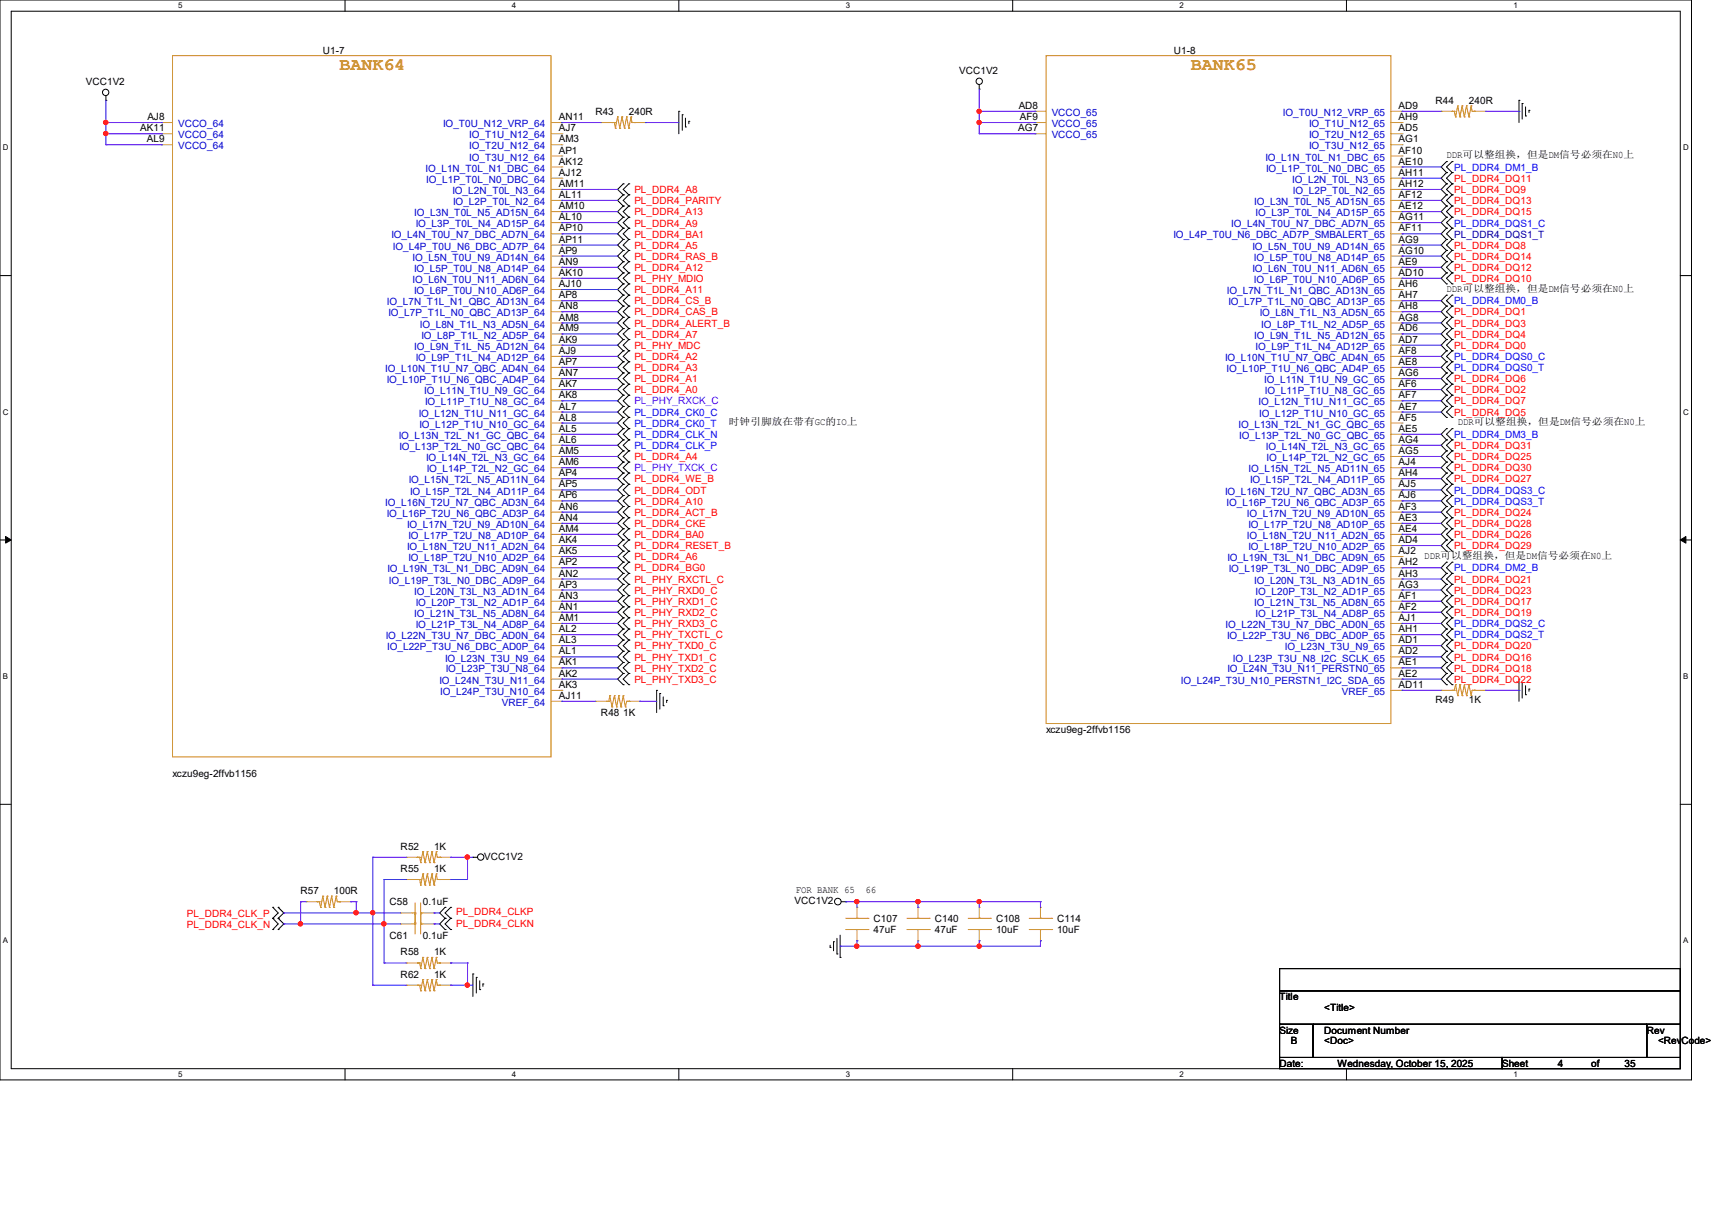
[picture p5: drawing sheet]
<svg xmlns="http://www.w3.org/2000/svg" width="297mm" height="210mm" viewBox="0 0 297 210" stroke-linecap="round" stroke-linejoin="round" font-family="sans-serif">
<path d="M0 0h293.5v187.3h-293.5zM1.9 1.9h289.6v183.4h-289.6z" fill="none" stroke="#000" stroke-width=".17"/>
<g fill="#fff">
<path d="M30.9 .2h.8v1.5h-.8z"/>
<path d="M30.9 185.5h.8v1.6h-.8z"/>
</g>
<path d="M59.9 0v1.9M59.9 185.3v2" fill="none" stroke="#000" stroke-width=".17"/>
<g fill="#fff">
<path d="M88.8 .2h.8v1.5h-.8z"/>
<path d="M88.8 185.5h.8v1.6h-.8z"/>
</g>
<path d="M117.8 0v1.9M117.8 185.3v2" fill="none" stroke="#000" stroke-width=".17"/>
<g fill="#fff">
<path d="M146.7 .2h.8v1.5h-.8z"/>
<path d="M146.7 185.5h.8v1.6h-.8z"/>
</g>
<path d="M175.7 0v1.9M175.7 185.3v2" fill="none" stroke="#000" stroke-width=".17"/>
<g fill="#fff">
<path d="M204.6 .2h.8v1.5h-.8z"/>
<path d="M204.6 185.5h.8v1.6h-.8z"/>
</g>
<path d="M233.6 0v1.9M233.6 185.3v2" fill="none" stroke="#000" stroke-width=".17"/>
<g fill="#fff">
<path d="M262.6 .2h.7v1.5h-.7z"/>
<path d="M262.6 185.5h.7v1.6h-.7z"/>
<path d="M.5 24.8h1v1.6h-1z"/>
<path d="M292 24.8h1v1.6h-1z"/>
<path d="M.5 70.7h1v1.5h-1z"/>
<path d="M292 70.7h1v1.5h-1z"/>
</g>
<path d="M0 47.8h1.9M291.5 47.8h2" fill="none" stroke="#000" stroke-width=".17"/>
<g fill="#fff">
<path d="M.5 116.5h.9v1.6h-.9z"/>
<path d="M292 116.5h.9v1.6h-.9z"/>
</g>
<path d="M0 93.6h1.9M291.5 93.6h2" fill="none" stroke="#000" stroke-width=".17"/>
<path d="M1 93l.9 .6-.9 .6zM291.5 93.6l1-.6v1.2z" fill="#000" stroke="#000" stroke-width=".17"/>
<g fill="#fff">
<path d="M.5 162.4h.9v1.5h-.9z"/>
<path d="M292 162.4h.9v1.5h-.9z"/>
</g>
<g fill="none" stroke="#000" stroke-width=".17">
<path d="M18.4 17.4h.1M18.4 16.6v.8M117.8 19.3h.1M117.8 19.3v3.9M118.4 19.9h.1M118.4 19.9v2.7M169.9 15.5h.1M169.9 14.7v.8M263.5 17.4h.1M263.5 17.4v3.9M264.1 17.9h.1M264.1 17.9v2.8"/>
<path d="M264.7 18.5v1.6M265.3 19.1h.1M265.3 19.1v.4M108.1 39.6h.1M108.1 35.7h.1M108.1 37.7h.1M108.1 31.9h.1M108.1 33.8h.1M108.1 39.6l-1 1 1 .9M108.1 35.7l-1 1 1 1M108.1 37.7l-1 .9 1 1M108.1 31.9l-1 1 1 .9"/>
<path d="M108.1 33.8l-1 1 1 .9M109.1 39.6h.1M109.1 37.7h.1M109.1 35.7h.1M109.1 33.8h.1M109.1 31.9h.1M109.1 39.6l-1 1 1 .9M109.1 35.7l-1 1 1 1M109.1 37.7l-1 .9 1 1M109.1 31.9l-1 1 1 .9M109.1 33.8l-1 1 1 .9M118.9 22h.1"/>
<path d="M118.9 20.5v1.5M119.5 21h.1M119.5 21v.5M251 39.6h.1M251 37.7h.1M251 28h.1M251 29.9h.1M251 31.9h.1M251 33.8h.1M251 35.7h.1M251 39.6l-1 1 1 .9M251 37.7l-1 .9 1 1"/>
<path d="M251 28l-1 1 1 .9M251 31.9l-1 1 1 .9M251 29.9l-1 1 1 1M251 33.8l-1 1 1 .9M251 35.7l-1 1 1 1M251.9 39.6h.1M251.9 37.7h.1M251.9 29.9h.1M251.9 28h.1M251.9 33.8h.1M251.9 31.9h.1M251.9 35.7h.1"/>
<path d="M251.9 39.6l-.9 1 .9 .9M251.9 37.7l-.9 .9 .9 1M251.9 28l-.9 1 .9 .9M251.9 31.9l-.9 1 .9 .9M251.9 29.9l-.9 1 .9 1M251.9 33.8l-.9 1 .9 .9M251.9 35.7l-.9 1 .9 1M264.7 20.1h.1M108.1 51.2h.1M108.1 53.1h.1M108.1 55h.1M108.1 43.4h.1"/>
<path d="M108.1 45.4h.1M108.1 47.3h.1M108.1 41.5h.1M108.1 57h.1M108.1 58.9h.1M108.1 49.2h.1M108.1 51.2l-1 1 1 .9M108.1 53.1l-1 1 1 .9M108.1 43.4l-1 1 1 1M108.1 45.4l-1 1 1 .9M108.1 55l-1 1 1 1M108.1 41.5l-1 1 1 .9"/>
<path d="M108.1 57l-1 .9 1 1M108.1 49.2l-1 1 1 1M108.1 47.3l-1 1 1 .9M108.1 58.9l-1 1 1 .9M109.1 53.1h.1M109.1 51.2h.1M109.1 55h.1M109.1 45.4h.1M109.1 43.4h.1M109.1 47.3h.1M109.1 41.5h.1M109.1 57h.1"/>
<path d="M109.1 58.9h.1M109.1 49.2h.1M109.1 51.2l-1 1 1 .9M109.1 53.1l-1 1 1 .9M109.1 43.4l-1 1 1 1M109.1 45.4l-1 1 1 .9M109.1 55l-1 1 1 1M109.1 41.5l-1 1 1 .9M109.1 57l-1 .9 1 1M109.1 49.2l-1 1 1 1M109.1 47.3l-1 1 1 .9M109.1 58.9l-1 1 1 .9"/>
<path d="M251 45.4h.1M251 47.3h.1M251 41.5h.1M251 43.4h.1M251 49.2h.1M251 57h.1M251 58.9h.1M251 51.2h.1M251 53.1h.1M251 55h.1M251 45.4l-1 1 1 .9M251 41.5l-1 1 1 .9"/>
<path d="M251 47.3l-1 1 1 .9M251 43.4l-1 1 1 1M251 57l-1 .9 1 1M251 58.9l-1 1 1 .9M251 51.2l-1 1 1 .9M251 53.1l-1 1 1 .9M251 55l-1 1 1 1M251.9 47.3h.1M251.9 45.4h.1M251.9 41.5h.1M251.9 43.4h.1M251.9 49.2h.1"/>
<path d="M251.9 58.9h.1M251.9 57h.1M251.9 53.1h.1M251.9 51.2h.1M251.9 55h.1M251.9 45.4l-.9 1 .9 .9M251.9 41.5l-.9 1 .9 .9M251.9 47.3l-.9 1 .9 .9M251.9 43.4l-.9 1 .9 1M251.9 57l-.9 .9 .9 1M251.9 58.9l-.9 1 .9 .9M251.9 51.2l-.9 1 .9 .9"/>
<path d="M251.9 53.1l-.9 1 .9 .9M251.9 55l-.9 1 .9 1M108.1 72.4h.1M108.1 74.3h.1M108.1 70.5h.1M108.1 76.3h.1M108.1 78.2h.1M108.1 68.5h.1M108.1 66.6h.1M108.1 64.7h.1M108.1 62.7h.1M108.1 60.8h.1"/>
<path d="M108.1 72.4l-1 1 1 .9M108.1 70.5l-1 1 1 .9M108.1 76.3l-1 .9 1 1M108.1 74.3l-1 1 1 1M108.1 68.5l-1 1 1 1M108.1 66.6l-1 1 1 .9M108.1 78.2l-1 1 1 .9M108.1 64.7l-1 1 1 .9M108.1 62.7l-1 1 1 1M108.1 60.8l-1 1 1 .9M109.1 74.3h.1M109.1 72.4h.1"/>
<path d="M109.1 70.5h.1M109.1 78.2h.1M109.1 76.3h.1M109.1 68.5h.1M109.1 66.6h.1M109.1 64.7h.1M109.1 62.7h.1M109.1 60.8h.1M109.1 72.4l-1 1 1 .9M109.1 70.5l-1 1 1 .9M109.1 76.3l-1 .9 1 1M109.1 74.3l-1 1 1 1"/>
<path d="M109.1 68.5l-1 1 1 1M109.1 66.6l-1 1 1 .9M109.1 78.2l-1 1 1 .9M109.1 64.7l-1 1 1 .9M109.1 62.7l-1 1 1 1M109.1 60.8l-1 1 1 .9M251 74.3h.1M251 76.3h.1M251 78.2h.1M251 60.8h.1M251 66.6h.1M251 68.5h.1"/>
<path d="M251 64.7h.1M251 62.7h.1M251 70.5h.1M251 72.4h.1M251 74.3l-1 1 1 1M251 76.3l-1 .9 1 1M251 78.2l-1 1 1 .9M251 66.6l-1 1 1 .9M251 64.7l-1 1 1 .9M251 62.7l-1 1 1 1M251 60.8l-1 1 1 .9M251 68.5l-1 1 1 1"/>
<path d="M251 70.5l-1 1 1 .9M251.9 76.3h.1M251.9 74.3h.1M251.9 78.2h.1M251.9 60.8h.1M251.9 68.5h.1M251.9 66.6h.1M251.9 64.7h.1M251.9 62.7h.1M251.9 70.5h.1M251.9 72.4h.1M251.9 74.3l-.9 1 .9 1"/>
<path d="M251.9 76.3l-.9 .9 .9 1M251.9 78.2l-.9 1 .9 .9M251.9 66.6l-.9 1 .9 .9M251.9 64.7l-.9 1 .9 .9M251.9 62.7l-.9 1 .9 1M251.9 60.8l-.9 1 .9 .9M251.9 68.5l-.9 1 .9 1M251.9 70.5l-.9 1 .9 .9M108.1 99.4h.1M108.1 80.1h.1M108.1 82h.1M108.1 93.6h.1"/>
<path d="M108.1 95.6h.1M108.1 97.5h.1M108.1 91.7h.1M108.1 89.8h.1M108.1 84h.1M108.1 85.9h.1M108.1 87.8h.1M108.1 99.4l-1 1 1 .9M108.1 80.1l-1 1 1 .9M108.1 93.6l-1 1 1 1M108.1 95.6l-1 .9 1 1M108.1 91.7l-1 1 1 .9"/>
<path d="M108.1 97.5l-1 1 1 .9M108.1 89.8l-1 1 1 .9M108.1 82l-1 1 1 1M108.1 84l-1 1 1 .9M108.1 87.8l-1 1 1 1M108.1 85.9l-1 1 1 .9M109.1 99.4h.1M109.1 82h.1M109.1 80.1h.1M109.1 95.6h.1M109.1 93.6h.1M109.1 97.5h.1"/>
<path d="M109.1 91.7h.1M109.1 89.8h.1M109.1 84h.1M109.1 85.9h.1M109.1 87.8h.1M109.1 97.5l-1 1 1 .9M109.1 99.4l-1 1 1 .9M109.1 80.1l-1 1 1 .9M109.1 93.6l-1 1 1 1M109.1 95.6l-1 .9 1 1M109.1 91.7l-1 1 1 .9M109.1 89.8l-1 1 1 .9"/>
<path d="M109.1 82l-1 1 1 1M109.1 84l-1 1 1 .9M109.1 87.8l-1 1 1 1M109.1 85.9l-1 1 1 .9M251 89.8h.1M251 91.7h.1M251 93.6h.1M251 87.8h.1M251 80.1h.1M251 82h.1M251 85.9h.1M251 84h.1"/>
<path d="M251 95.6h.1M251 97.5h.1M251 99.4h.1M251 89.8l-1 1 1 .9M251 91.7l-1 1 1 .9M251 87.8l-1 1 1 1M251 80.1l-1 1 1 .9M251 85.9l-1 1 1 .9M251 84l-1 1 1 .9M251 82l-1 1 1 1M251 93.6l-1 1 1 1M251 97.5l-1 1 1 .9"/>
<path d="M251 99.4l-1 1 1 .9M251.9 91.7h.1M251.9 89.8h.1M251.9 93.6h.1M251.9 87.8h.1M251.9 82h.1M251.9 80.1h.1M251.9 85.9h.1M251.9 84h.1M251.9 95.6h.1M251.9 99.4h.1M251.9 97.5h.1"/>
<path d="M251.9 89.8l-.9 1 .9 .9M251.9 91.7l-.9 1 .9 .9M251.9 87.8l-.9 1 .9 1M251.9 80.1l-.9 1 .9 .9M251.9 85.9l-.9 1 .9 .9M251.9 84l-.9 1 .9 .9M251.9 82l-.9 1 .9 1M251.9 93.6l-.9 1 .9 1M251.9 97.5l-.9 1 .9 .9M251.9 99.4l-.9 1 .9 .9M108.1 101.3h.1M108.1 103.3h.1"/>
<path d="M108.1 105.2h.1M108.1 107.1h.1M108.1 109.1h.1M108.1 111h.1M108.1 112.9h.1M108.1 114.9h.1M108.1 116.8h.1M108.1 118.7h.1M108.1 101.3l-1 1 1 1M108.1 103.3l-1 1 1 .9M108.1 105.2l-1 1 1 .9M108.1 107.1l-1 1 1 1"/>
<path d="M108.1 109.1l-1 1 1 .9M108.1 111l-1 1 1 .9M108.1 112.9l-1 1 1 1M108.1 114.9l-1 .9 1 1M108.1 116.8l-1 1 1 .9M109.1 101.3h.1M109.1 103.3h.1M109.1 105.2h.1M109.1 107.1h.1M109.1 109.1h.1M109.1 111h.1M109.1 112.9h.1"/>
<path d="M109.1 114.9h.1M109.1 116.8h.1M109.1 118.7h.1M109.1 101.3l-1 1 1 1M109.1 103.3l-1 1 1 .9M109.1 105.2l-1 1 1 .9M109.1 107.1l-1 1 1 1M109.1 109.1l-1 1 1 .9M109.1 111l-1 1 1 .9M109.1 112.9l-1 1 1 1M109.1 114.9l-1 .9 1 1M109.1 116.8l-1 1 1 .9"/>
<path d="M113.9 119.7h.1M113.9 119.7v3.9M251 111h.1M251 112.9h.1M251 114.9h.1M251 116.8h.1M251 118.7h.1M251 109.1h.1M251 107.1h.1M251 103.3h.1M251 105.2h.1M251 101.3h.1"/>
<path d="M251 111l-1 1 1 .9M251 112.9l-1 1 1 1M251 114.9l-1 .9 1 1M251 116.8l-1 1 1 .9M251 109.1l-1 1 1 .9M251 107.1l-1 1 1 1M251 103.3l-1 1 1 .9M251 105.2l-1 1 1 .9M251 101.3l-1 1 1 1M251.9 112.9h.1M251.9 111h.1M251.9 114.9h.1"/>
<path d="M251.9 116.8h.1M251.9 118.7h.1M251.9 109.1h.1M251.9 107.1h.1M251.9 105.2h.1M251.9 103.3h.1M251.9 101.3h.1M251.9 111l-.9 1 .9 .9M251.9 112.9l-.9 1 .9 1M251.9 114.9l-.9 .9 .9 1M251.9 116.8l-.9 1 .9 .9M251.9 109.1l-.9 1 .9 .9"/>
<path d="M251.9 107.1l-.9 1 .9 1M251.9 103.3l-.9 1 .9 .9M251.9 105.2l-.9 1 .9 .9M251.9 101.3l-.9 1 .9 1M263.5 117.8h.1M263.5 117.8v3.8M264.1 118.4h.1M264.1 118.4v2.7M264.7 118.9v1.6M265.3 119.5h.1M265.3 119.5v.4M0 139.5h1.9"/>
<path d="M114.5 120.3h.1M114.5 120.3v2.7M115.1 122.4h.1M115.1 120.9v1.5M115.7 121.5h.1M115.7 121.5v.3M264.7 120.5h.1M291.5 139.5h2M47.3 159.3h.1M47.3 157.4h.1M47.3 157.4l1 .9-1 1M47.3 159.3l1 .9-1 1"/>
<path d="M48.3 157.4h.1M48.3 159.3h.1M48.3 157.4l.9 .9-.9 1M48.3 159.3l.9 .9-.9 1M77.2 157.4h.1M77.2 159.3h.1M77.2 157.4l-.9 .9 .9 1M77.2 159.3l-.9 .9 .9 1M78.2 159.3h.1M78.2 157.4h.1M78.2 157.4l-1 .9 1 1M78.2 159.3l-1 .9 1 1"/>
<path d="M82 148.7h.1M82 148.7h.8M146 156.4h.7M146.7 156.4h.1M47.3 161.2h.1M48.3 161.2h.1M77.2 161.2h.1M78.2 161.2h.1M82 168.9h.1M82 168.9v3.9M82.6 169.5h.1M82.6 169.5v2.7"/>
<path d="M83.2 171.6h.1M83.2 170.1v1.5M83.8 170.6h.1M83.8 170.6v.5M144 164.3h.1M144 163.9v.4M144.6 163.3h.1M144.6 163.3v1.6M145.2 165.4h.1M145.2 162.7v2.7M145.8 166h.1M145.8 162.2v3.8"/>
<path d="M222 168h69.5v3.8h-69.5zM222 171.8h69.5v5.8h-69.5zM222 177.6h5.8v5.8h-5.8zM227.8 177.6h57.9v5.8h-57.9zM285.7 177.6h5.8v5.8h-5.8zM222 183.4h38.6v1.9h-38.6zM260.6 183.4h30.9v1.9h-30.9z"/>
<circle cx="18.3" cy="16" r=".55"/>
<circle cx="169.9" cy="14.1" r=".55"/>
<circle cx="83.4" cy="148.6" r=".55"/>
<circle cx="145.4" cy="156.4" r=".57"/>
</g>
<g fill="none" stroke="#cc8006" stroke-width=".17">
<path d="M29.9 9.7h65.7v121.6h-65.7zM181.5 9.7h59.8v115.8h-59.8zM251.9 19.3h.1M251.9 19.3h.4M252.3 19.3h.1M252.3 19.3l.2 1M252.9 18.4h.1M252.9 18.4l-.4 1.9M252.9 18.4l.4 1.9M253.7 18.4h.1M253.7 18.4l.3 1.9M253.7 18.4l-.4 1.9"/>
<path d="M254.4 18.4h.1M254.4 18.4l.4 1.9M254.4 18.4l-.4 1.9M255.2 18.4h.1M255.2 18.4l.2 .9M255.2 18.4l-.4 1.9M255.4 19.3h.1M255.4 19.3h.4M255.8 19.3h.1M106.2 21.3h.1M106.2 21.3h.4M106.6 21.3h.1"/>
<path d="M106.6 21.3l.2 .9M106.8 22.2h.1M107.1 20.3h.1M107.1 20.3l-.3 1.9M107.1 20.3l.4 1.9M107.5 22.2h.1M107.9 20.3h.1M107.9 20.3l.4 1.9M107.9 20.3l-.4 1.9M108.3 22.2h.1M108.7 20.3h.1M108.7 20.3l.4 1.9"/>
<path d="M108.7 20.3l-.4 1.9M109.1 22.2h.1M109.5 20.3h.1M109.5 20.3l.1 1M109.5 20.3l-.4 1.9M109.6 21.3h.1M109.6 21.3h.5M110.1 21.3h.1M252.5 20.3h.1M253.3 20.3h.1M254 20.3h.1M254.8 20.3h.1"/>
<path d="M251.9 119.7h.1M251.9 119.7h.4M252.3 119.7h.1M252.5 118.7h.1M252.5 118.7l.4 1.9M252.5 118.7l-.2 1M253.3 118.7h.1M253.3 118.7l.4 1.9M253.3 118.7l-.4 1.9M254 118.7h.1M254 118.7l.4 1.9M254 118.7l-.3 1.9"/>
<path d="M254.8 118.7h.1M254.8 118.7l.4 1.9M254.8 118.7l-.4 1.9M255.4 119.7h.1M255.4 119.7h.4M255.4 119.7l-.2 .9M255.8 119.7h.1M105.2 121.6h.1M105.2 121.6h.4M105.6 121.6h.1M105.8 120.6h.1M105.8 120.6l.4 2"/>
<path d="M105.8 120.6l-.2 1M106.2 122.6h.1M106.6 120.6h.1M106.6 120.6l.4 2M106.6 120.6l-.4 2M107 122.6h.1M107.4 120.6h.1M107.4 120.6l.3 2M107.4 120.6l-.4 2M107.7 122.6h.1M108.1 120.6h.1M108.1 120.6l.4 2"/>
<path d="M108.1 120.6l-.4 2M108.5 122.6h.1M108.7 121.6h.1M108.7 121.6h.4M108.7 121.6l-.2 1M109.1 121.6h.1M252.9 120.6h.1M253.7 120.6h.1M254.4 120.6h.1M255.2 120.6h.1M55 156.4h.1M55 156.4h.4"/>
<path d="M55.4 156.4h.1M55.4 156.4l.2 1M55.6 157.4h.1M56 155.4h.1M56 155.4l-.4 2M56 155.4l.4 2M56.4 157.4h.1M56.8 155.4h.1M56.8 155.4l.3 2M56.8 155.4l-.4 2M57.1 157.4h.1M57.5 155.4h.1"/>
<path d="M57.5 155.4l.4 2M57.5 155.4l-.4 2M57.9 157.4h.1M58.3 155.4h.1M58.3 155.4l.2 1M58.3 155.4l-.4 2M58.5 156.4h.1M58.5 156.4h.4M58.9 156.4h.1M71.5 158.3h.5M72 158.5h.1M72 158.3h.1"/>
<path d="M72 156.6v5.4M72.4 148.7h.1M72.4 152.5h.1M72.4 148.7h.4M72.4 152.5h.4M72.8 148.7h.1M72.8 152.5h.1M72.8 148.7l.2 .9M72.8 152.5l.2 1M73 149.6h.1M73 158.5h.1M73 153.5h.1"/>
<path d="M73 158.3h.1M73 156.6v5.4M73 158.3h.4M73.4 147.7h.1M73.4 151.6h.1M73.4 147.7l-.4 1.9M73.4 147.7l.3 1.9M73.4 151.6l-.4 1.9M73.4 151.6l.3 1.9M73.7 149.6h.1M73.7 153.5h.1M74.1 147.7h.1"/>
<path d="M74.1 151.6h.1M74.1 147.7l.4 1.9M74.1 147.7l-.4 1.9M74.1 151.6l.4 1.9M74.1 151.6l-.4 1.9M74.5 149.6h.1M74.5 153.5h.1M74.9 147.7h.1M74.9 151.6h.1M74.9 147.7l.4 1.9M74.9 147.7l-.4 1.9M74.9 151.6l.4 1.9"/>
<path d="M74.9 151.6l-.4 1.9M75.3 149.6h.1M75.3 153.5h.1M75.7 147.7h.1M75.7 151.6h.1M75.7 147.7l.2 1M75.7 147.7l-.4 1.9M75.7 151.6l.2 .9M75.7 151.6l-.4 1.9M75.9 148.7h.1M75.9 152.5h.1M75.9 148.7h.4"/>
<path d="M75.9 152.5h.4M76.3 148.7h.1M76.3 152.5h.1M146.7 159.3h3.9M148.7 159.3h.1M150.6 159.3h.1M157.4 159.3h3.8M159.3 159.3h.1M161.2 159.3h.1M168 159.3h3.8M169.9 159.3h.1M171.8 159.3h.1"/>
<path d="M178.6 159.3h3.9M180.5 159.3h.1M182.5 159.3h.1M71.5 160.2h.5M72 160.2h.1M72 160.1h.1M72.4 167h.1M72.4 170.9h.1M72.4 167h.4M72.4 170.9h.4M72.8 167h.1M72.8 170.9h.1"/>
<path d="M72.8 167l.2 1M72.8 170.9l.2 .9M73 160.2h.1M73 168h.1M73 171.8h.1M73 160.1h.1M73 160.2h.4M73.4 166h.1M73.4 169.9h.1M73.4 166l-.4 2M73.4 169.9l-.4 1.9M73.4 166l.3 2"/>
<path d="M73.4 169.9l.3 1.9M73.7 168h.1M73.7 171.8h.1M74.1 166h.1M74.1 169.9h.1M74.1 166l.4 2M74.1 166l-.4 2M74.1 169.9l.4 1.9M74.1 169.9l-.4 1.9M74.5 168h.1M74.5 171.8h.1M74.9 166h.1"/>
<path d="M74.9 169.9h.1M74.9 169.9l-.4 1.9M74.9 166l.4 2M74.9 166l-.4 2M74.9 169.9l.4 1.9M75.3 168h.1M75.3 171.8h.1M75.7 166h.1M75.7 169.9h.1M75.7 166l.2 1M75.7 166l-.4 2M75.7 169.9l.2 1"/>
<path d="M75.7 169.9l-.4 1.9M75.9 167h.1M75.9 170.9h.1M75.9 167h.4M75.9 170.9h.4M76.3 167h.1M76.3 170.9h.1M146.7 161.2h3.9M148.7 161.2h.1M150.6 161.2h.1M157.4 161.2h3.8M159.3 161.2h.1"/>
<path d="M161.2 161.2h.1M168 161.2h3.8M169.9 161.2h.1M171.8 161.2h.1M178.6 161.2h3.9M180.5 161.2h.1M182.5 161.2h.1"/>
</g>
<g fill="none" stroke="#a84" stroke-width=".17">
<path d="M179.5 19.3h.1M179.5 19.3h2M241.3 19.3h1.9M243.2 19.3h.1M250 19.3h.1M250 19.3h1.9M255.8 19.3h1.9M257.7 19.3h.1M28 21.3h.1M28 23.2h.1M28 25.1h.1M28 21.3h1.9"/>
<path d="M28 23.2h1.9M28 25.1h1.9M95.6 21.3h1.9M95.6 23.2h1.9M95.6 25.1h1.9M95.6 27.1h1.9M95.6 29h1.9M95.6 30.9h1.9M95.6 32.9h1.9M95.6 34.8h1.9M95.6 36.7h1.9M95.6 38.6h1.9"/>
<path d="M97.5 21.3h.1M97.5 23.2h.1M97.5 25.1h.1M97.5 27.1h.1M97.5 29h.1M97.5 30.9h.1M97.5 32.9h.1M97.5 34.8h.1M97.5 36.7h.1M97.5 38.6h.1M104.3 21.3h.1M104.3 21.3h1.9"/>
<path d="M110.1 21.3h1.9M112 21.3h.1M179.5 21.3h.1M179.5 23.2h.1M179.5 21.3h2M179.5 23.2h2M241.3 21.3h1.9M241.3 23.2h1.9M241.3 25.1h1.9M241.3 27.1h1.9M241.3 29h1.9M241.3 30.9h1.9"/>
<path d="M241.3 32.9h1.9M241.3 34.8h1.9M241.3 36.7h1.9M241.3 38.6h1.9M243.2 21.3h.1M243.2 23.2h.1M243.2 25.1h.1M243.2 27.1h.1M243.2 29h.1M243.2 30.9h.1M243.2 32.9h.1M243.2 34.8h.1"/>
<path d="M243.2 36.7h.1M243.2 38.6h.1M95.6 40.6h1.9M95.6 42.5h1.9M95.6 44.4h1.9M95.6 46.4h1.9M95.6 48.3h1.9M95.6 50.2h1.9M95.6 52.2h1.9M95.6 54.1h1.9M95.6 56h1.9M95.6 57.9h1.9"/>
<path d="M95.6 59.9h1.9M97.5 40.6h.1M97.5 42.5h.1M97.5 44.4h.1M97.5 46.4h.1M97.5 48.3h.1M97.5 50.2h.1M97.5 52.2h.1M97.5 54.1h.1M97.5 56h.1M97.5 57.9h.1M97.5 59.9h.1"/>
<path d="M241.3 40.6h1.9M241.3 42.5h1.9M241.3 44.4h1.9M241.3 46.4h1.9M241.3 48.3h1.9M241.3 50.2h1.9M241.3 52.2h1.9M241.3 54.1h1.9M241.3 56h1.9M241.3 57.9h1.9M241.3 59.9h1.9M243.2 40.6h.1"/>
<path d="M243.2 42.5h.1M243.2 44.4h.1M243.2 46.4h.1M243.2 48.3h.1M243.2 50.2h.1M243.2 52.2h.1M243.2 54.1h.1M243.2 56h.1M243.2 57.9h.1M243.2 59.9h.1M95.6 61.8h1.9M95.6 63.7h1.9"/>
<path d="M95.6 65.7h1.9M95.6 67.6h1.9M95.6 69.5h1.9M95.6 71.5h1.9M95.6 73.4h1.9M95.6 75.3h1.9M95.6 77.2h1.9M95.6 79.2h1.9M97.5 61.8h.1M97.5 63.7h.1M97.5 65.7h.1M97.5 67.6h.1"/>
<path d="M97.5 69.5h.1M97.5 71.5h.1M97.5 73.4h.1M97.5 75.3h.1M97.5 77.2h.1M97.5 79.2h.1M241.3 61.8h1.9M241.3 63.7h1.9M241.3 65.7h1.9M241.3 67.6h1.9M241.3 69.5h1.9M241.3 71.5h1.9"/>
<path d="M241.3 73.4h1.9M241.3 75.3h1.9M241.3 77.2h1.9M241.3 79.2h1.9M243.2 61.8h.1M243.2 63.7h.1M243.2 65.7h.1M243.2 67.6h.1M243.2 69.5h.1M243.2 71.5h.1M243.2 73.4h.1M243.2 75.3h.1"/>
<path d="M243.2 77.2h.1M243.2 79.2h.1M95.6 81.1h1.9M95.6 83h1.9M95.6 85h1.9M95.6 86.9h1.9M95.6 88.8h1.9M95.6 90.8h1.9M95.6 92.7h1.9M95.6 94.6h1.9M95.6 96.5h1.9M95.6 98.5h1.9"/>
<path d="M97.5 81.1h.1M97.5 83h.1M97.5 85h.1M97.5 86.9h.1M97.5 88.8h.1M97.5 90.8h.1M97.5 92.7h.1M97.5 94.6h.1M97.5 96.5h.1M97.5 98.5h.1M241.3 81.1h1.9M241.3 83h1.9"/>
<path d="M241.3 85h1.9M241.3 86.9h1.9M241.3 88.8h1.9M241.3 90.8h1.9M241.3 92.7h1.9M241.3 94.6h1.9M241.3 96.5h1.9M241.3 98.5h1.9M243.2 81.1h.1M243.2 83h.1M243.2 85h.1M243.2 86.9h.1"/>
<path d="M243.2 88.8h.1M243.2 90.8h.1M243.2 92.7h.1M243.2 94.6h.1M243.2 96.5h.1M243.2 98.5h.1M95.6 100.4h1.9M95.6 102.3h1.9M95.6 104.3h1.9M95.6 106.2h1.9M95.6 108.1h1.9M95.6 110.1h1.9"/>
<path d="M95.6 112h1.9M95.6 113.9h1.9M95.6 115.8h1.9M95.6 117.8h1.9M95.6 119.7h1.9M97.5 100.4h.1M97.5 102.3h.1M97.5 104.3h.1M97.5 106.2h.1M97.5 108.1h.1M97.5 110.1h.1M97.5 112h.1"/>
<path d="M97.5 113.9h.1M97.5 115.8h.1M97.5 117.8h.1M97.5 119.7h.1M241.3 100.4h1.9M241.3 102.3h1.9M241.3 104.3h1.9M241.3 106.2h1.9M241.3 108.1h1.9M241.3 110.1h1.9M241.3 112h1.9M241.3 113.9h1.9"/>
<path d="M241.3 115.8h1.9M241.3 117.8h1.9M241.3 119.7h1.9M243.2 100.4h.1M243.2 102.3h.1M243.2 104.3h.1M243.2 106.2h.1M243.2 108.1h.1M243.2 110.1h.1M243.2 112h.1M243.2 113.9h.1M243.2 115.8h.1"/>
<path d="M243.2 117.8h.1M243.2 119.7h.1M250 119.7h.1M250 119.7h1.9M255.8 119.7h1.9M257.7 119.7h.1M95.6 121.6h1.9M97.5 121.6h.1M103.3 121.6h.1M103.3 121.6h1.9M109.1 121.6h1.9M111 121.6h.1"/>
<path d="M53.1 156.4h.1M53.1 156.4h1.9M58.9 156.4h1.9M60.8 156.4h.1M69.5 158.3h.1M69.5 158.3h2M70.5 148.7h.1M70.5 152.5h.1M70.5 148.7h1.9M70.5 152.5h1.9M73.4 158.3h1.9M75.3 158.3h.1"/>
<path d="M76.3 148.7h1.9M76.3 152.5h1.9M78.2 148.7h.1M78.2 152.5h.1M148.7 157.4h.1M148.7 157.4v1.9M159.3 157.4h.1M159.3 157.4v1.9M169.9 157.4h.1M169.9 157.4v1.9M180.5 157.4h.1M180.5 157.4v1.9"/>
<path d="M69.5 160.2h.1M69.5 160.2h2M70.5 167h.1M70.5 170.9h.1M70.5 167h1.9M70.5 170.9h1.9M73.4 160.2h1.9M75.3 160.2h.1M76.3 167h1.9M76.3 170.9h1.9M78.2 167h.1M78.2 170.9h.1"/>
<path d="M148.7 163.2h.1M148.7 161.2v2M159.3 163.2h.1M159.3 161.2v2M169.9 163.2h.1M169.9 161.2v2M180.5 163.2h.1M180.5 161.2v2"/>
</g>
<g fill="none" stroke="#4200ff" stroke-width=".17">
<path d="M18.4 17.4v7.7M169.9 19.3h.1M169.9 19.3h9.6M169.9 15.5v7.7M179.5 19.3h.1M243.2 19.3h.1M243.2 19.3h6.8M257.7 19.3h5.8M263.5 19.3h.1M18.4 21.3h.1M18.4 23.2h.1M18.4 25.1h.1"/>
<path d="M18.4 21.3h9.6M18.4 23.2h9.6M18.4 25.1h9.6M28 21.3h.1M28 23.2h.1M28 25.1h.1M97.5 21.3h.1M97.5 36.7h.1M97.5 38.6h.1M97.5 32.9h.1M97.5 34.8h.1M97.5 21.3h6.8"/>
<path d="M97.5 38.6h9.6M97.5 32.9h9.6M97.5 34.8h9.6M97.5 36.7h9.6M112 21.3h.1M112 21.3h5.8M169.9 21.3h.1M169.9 23.2h.1M169.9 21.3h9.6M169.9 23.2h9.6M179.5 21.3h.1M179.5 23.2h.1"/>
<path d="M243.2 38.6h.1M243.2 29h.1M243.2 32.9h.1M243.2 30.9h.1M243.2 34.8h.1M243.2 36.7h.1M243.2 38.6h6.8M243.2 29h6.8M243.2 32.9h6.8M243.2 30.9h6.8M243.2 34.8h6.8M243.2 36.7h6.8"/>
<path d="M97.5 52.2h.1M97.5 54.1h.1M97.5 44.4h.1M97.5 46.4h.1M97.5 40.6h.1M97.5 56h.1M97.5 42.5h.1M97.5 57.9h.1M97.5 59.9h.1M97.5 48.3h.1M97.5 50.2h.1M97.5 46.4h9.6"/>
<path d="M97.5 40.6h9.6M97.5 42.5h9.6M97.5 48.3h9.6M97.5 44.4h9.6M97.5 57.9h9.6M97.5 59.9h9.6M97.5 52.2h9.6M97.5 54.1h9.6M97.5 56h9.6M97.5 50.2h9.6M243.2 46.4h.1M243.2 40.6h.1"/>
<path d="M243.2 42.5h.1M243.2 48.3h.1M243.2 44.4h.1M243.2 57.9h.1M243.2 59.9h.1M243.2 52.2h.1M243.2 54.1h.1M243.2 56h.1M243.2 46.4h6.8M243.2 40.6h6.8M243.2 42.5h6.8M243.2 48.3h6.8"/>
<path d="M243.2 44.4h6.8M243.2 57.9h6.8M243.2 59.9h6.8M243.2 52.2h6.8M243.2 54.1h6.8M243.2 56h6.8M97.5 77.2h.1M97.5 75.3h.1M97.5 73.4h.1M97.5 71.5h.1M97.5 69.5h.1M97.5 67.6h.1"/>
<path d="M97.5 79.2h.1M97.5 65.7h.1M97.5 63.7h.1M97.5 61.8h.1M97.5 77.2h9.6M97.5 75.3h9.6M97.5 73.4h9.6M97.5 71.5h9.6M97.5 79.2h9.6M97.5 67.6h9.6M97.5 65.7h9.6M97.5 63.7h9.6"/>
<path d="M97.5 61.8h9.6M97.5 69.5h9.6M243.2 75.3h.1M243.2 77.2h.1M243.2 79.2h.1M243.2 67.6h.1M243.2 65.7h.1M243.2 63.7h.1M243.2 61.8h.1M243.2 69.5h.1M243.2 71.5h.1M243.2 77.2h6.8"/>
<path d="M243.2 75.3h6.8M243.2 71.5h6.8M243.2 79.2h6.8M243.2 67.6h6.8M243.2 65.7h6.8M243.2 63.7h6.8M243.2 61.8h6.8M243.2 69.5h6.8M97.5 96.5h.1M97.5 98.5h.1M97.5 94.6h.1M97.5 92.7h.1"/>
<path d="M97.5 81.1h.1M97.5 90.8h.1M97.5 83h.1M97.5 85h.1M97.5 88.8h.1M97.5 86.9h.1M97.5 90.8h9.6M97.5 92.7h9.6M97.5 88.8h9.6M97.5 81.1h9.6M97.5 86.9h9.6M97.5 85h9.6"/>
<path d="M97.5 83h9.6M97.5 94.6h9.6M97.5 98.5h9.6M97.5 96.5h9.6M243.2 90.8h.1M243.2 92.7h.1M243.2 88.8h.1M243.2 81.1h.1M243.2 86.9h.1M243.2 85h.1M243.2 83h.1M243.2 94.6h.1"/>
<path d="M243.2 98.5h.1M243.2 90.8h6.8M243.2 92.7h6.8M243.2 88.8h6.8M243.2 81.1h6.8M243.2 86.9h6.8M243.2 85h6.8M243.2 83h6.8M243.2 94.6h6.8M243.2 98.5h6.8M97.5 100.4h.1M97.5 102.3h.1"/>
<path d="M97.5 104.3h.1M97.5 106.2h.1M97.5 108.1h.1M97.5 110.1h.1M97.5 112h.1M97.5 113.9h.1M97.5 115.8h.1M97.5 117.8h.1M97.5 112h9.6M97.5 113.9h9.6M97.5 115.8h9.6M97.5 117.8h9.6"/>
<path d="M97.5 110.1h9.6M97.5 108.1h9.6M97.5 104.3h9.6M97.5 106.2h9.6M97.5 100.4h9.6M97.5 102.3h9.6M243.2 119.7h.1M243.2 112h.1M243.2 113.9h.1M243.2 115.8h.1M243.2 117.8h.1M243.2 110.1h.1"/>
<path d="M243.2 108.1h.1M243.2 104.3h.1M243.2 106.2h.1M243.2 100.4h.1M243.2 102.3h.1M243.2 119.7h6.8M243.2 112h6.8M243.2 113.9h6.8M243.2 115.8h6.8M243.2 117.8h6.8M243.2 110.1h6.8M243.2 108.1h6.8"/>
<path d="M243.2 104.3h6.8M243.2 106.2h6.8M243.2 100.4h6.8M243.2 102.3h6.8M257.7 119.7h5.8M263.5 119.7h.1M97.5 121.6h.1M97.5 121.6h5.8M111 121.6h.1M111 121.6h2.9M49.2 158.3h.1M49.2 158.3h20.3"/>
<path d="M52.2 156.4h.1M52.2 156.4v3.8M52.2 156.4h.9M60.8 156.4h.1M60.8 156.4h1M61.8 156.4h.1M61.8 158.3h.1M61.8 156.4v1.9M64.7 148.7h.1M64.7 158.3h.1M64.7 148.7h5.8M64.7 148.7v22.2"/>
<path d="M66.6 152.5h.1M66.6 152.5v14.5M66.6 152.5h3.9M75.3 158.3h.1M75.3 158.3h1M78.2 148.7h.1M78.2 152.5h.1M78.2 148.7h3.8M81.1 148.7h.1M81.1 148.7v3.8h-2.9M146.7 156.4h.1M146.7 156.4h33.8"/>
<path d="M148.7 156.4h.1M148.7 156.4v1M159.3 156.4h.1M159.3 157.4h.1M159.3 156.4v1M169.9 156.4h.1M169.9 156.4v1M180.5 156.4h.1M180.5 156.4v1M49.2 160.2h.1M49.2 160.2h20.3M52.2 160.2h.1"/>
<path d="M64.7 170.9h.1M64.7 170.9h5.8M66.6 160.2h.1M66.6 167h.1M66.6 167h3.9M75.3 160.2h.1M75.3 160.2h1M78.2 167h.1M78.2 170.9h.1M78.2 167h2.9M78.2 170.9h3.8M81.1 167h.1"/>
<path d="M81.1 170.9h.1M81.1 167v3.9M145.8 164.1h.1M148.7 163.2h.1M148.7 164.1h.1M148.7 163.2v.9M159.3 164.1h.1M159.3 163.2v.9M169.9 163.2h.1M169.9 164.1h.1M169.9 163.2v.9M180.5 163.2h.1"/>
<path d="M180.5 163.2v.9h-34.7"/>
</g>
<g fill="#f00" stroke="#f00" stroke-width=".17">
<circle cx="81.1" cy="148.6" r=".37"/>
<circle cx="61.8" cy="158.3" r=".37"/>
<circle cx="64.7" cy="158.3" r=".36"/>
<circle cx="52.1" cy="160.2" r=".37"/>
<circle cx="66.6" cy="160.2" r=".37"/>
<circle cx="81.1" cy="170.8" r=".37"/>
<circle cx="148.6" cy="156.4" r=".37"/>
<circle cx="159.3" cy="156.4" r=".37"/>
<circle cx="169.9" cy="156.4" r=".36"/>
<circle cx="148.6" cy="164.1" r=".37"/>
<circle cx="169.9" cy="164.1" r=".36"/>
<circle cx="18.3" cy="21.2" r=".37"/>
<circle cx="18.3" cy="23.2" r=".37"/>
<circle cx="169.9" cy="19.3" r=".36"/>
<circle cx="169.9" cy="21.2" r=".36"/>
<circle cx="159.3" cy="164.1" r=".37"/>
</g>
<g font-size="3" fill="#cc8006">
<text x="58.9" y="12.2">BANK64</text>
<text x="206.6" y="12.2">BANK65</text>
</g>
<g font-size="1.7">
<text x="56" y="9.4">U1-7</text>
<text x="203.7" y="9.4">U1-8</text>
<text x="14.9" y="14.7">VCC1V2</text>
<text x="166.4" y="12.8">VCC1V2</text>
<text x="24.3" y="22.8">AK11</text>
<text x="25.6" y="20.8">AJ8</text>
<text x="96.9" y="20.8">AN11</text>
<text x="96.9" y="22.8">AJ7</text>
<text x="103.3" y="20">R43</text>
<text x="109.1" y="20">240R</text>
<text x="176.7" y="22.8">AG7</text>
<text x="176.7" y="18.9">AD8</text>
<text x="176.9" y="20.8">AF9</text>
<text x="242.6" y="18.9">AD9</text>
<text x="242.6" y="20.8">AH9</text>
<text x="242.6" y="22.8">AD5</text>
<text x="249" y="18">R44</text>
<text x="254.8" y="18">240R</text>
<text x="25.5" y="24.7">AL9</text>
<text x="96.9" y="24.7">AM3</text>
<text x="96.9" y="26.6">AP1</text>
<text x="96.9" y="28.5">AK12</text>
<text x="242.6" y="24.7">AG1</text>
<text x="242.6" y="26.6">AF10</text>
<text x="242.6" y="28.5">AE10</text>
<text x="251" y="27.5">DDR可以整组换，但是DM信号必须在N0上</text>
<text x="96.9" y="30.5">AJ12</text>
<text x="96.9" y="32.4">AM11</text>
<text x="96.9" y="34.3">AL11</text>
<text x="242.6" y="30.5">AH11</text>
<text x="242.6" y="32.4">AH12</text>
<text x="242.6" y="34.3">AF12</text>
<text x="96.9" y="36.3">AM10</text>
<text x="96.9" y="38.2">AL10</text>
<text x="96.9" y="40.1">AP10</text>
<text x="242.6" y="36.3">AE12</text>
<text x="242.6" y="38.2">AG11</text>
<text x="242.6" y="40.1">AF11</text>
<text x="96.9" y="42.1">AP11</text>
<text x="96.9" y="44">AP9</text>
<text x="96.9" y="45.9">AN9</text>
<text x="96.9" y="47.8">AK10</text>
<text x="242.6" y="42.1">AG9</text>
<text x="242.6" y="44">AG10</text>
<text x="242.6" y="45.9">AE9</text>
<text x="242.6" y="47.8">AD10</text>
<text x="96.9" y="49.8">AJ10</text>
<text x="96.9" y="51.7">AP8</text>
<text x="96.9" y="53.6">AN8</text>
<text x="242.6" y="49.8">AH6</text>
<text x="242.6" y="51.7">AH7</text>
<text x="242.6" y="53.6">AH8</text>
<text x="251" y="50.6">DDR可以整组换，但是DM信号必须在N0上</text>
<text x="96.9" y="55.6">AM8</text>
<text x="96.9" y="57.5">AM9</text>
<text x="96.9" y="59.4">AK9</text>
<text x="242.6" y="55.6">AG8</text>
<text x="242.6" y="57.5">AD6</text>
<text x="242.6" y="59.4">AD7</text>
<text x="96.9" y="61.4">AJ9</text>
<text x="96.9" y="63.3">AP7</text>
<text x="96.9" y="65.2">AN7</text>
<text x="242.6" y="61.4">AF8</text>
<text x="242.6" y="63.3">AE8</text>
<text x="242.6" y="65.2">AG6</text>
<text x="96.9" y="67.1">AK7</text>
<text x="96.9" y="69.1">AK8</text>
<text x="96.9" y="71">AL7</text>
<text x="242.6" y="67.1">AF6</text>
<text x="242.6" y="69.1">AF7</text>
<text x="242.6" y="71">AE7</text>
<text x="96.9" y="72.9">AL8</text>
<text x="96.9" y="74.9">AL5</text>
<text x="96.9" y="76.8">AL6</text>
<text x="126.5" y="73.8">时钟引脚放在带有GC的IO上</text>
<text x="242.6" y="72.9">AF5</text>
<text x="242.6" y="74.9">AE5</text>
<text x="242.6" y="76.8">AG4</text>
<text x="252.9" y="73.8">DDR可以整组换，但是DM信号必须在N0上</text>
<text x="96.9" y="78.7">AM5</text>
<text x="96.9" y="80.7">AM6</text>
<text x="96.9" y="82.6">AP4</text>
<text x="242.6" y="78.7">AG5</text>
<text x="242.6" y="80.7">AJ4</text>
<text x="242.6" y="82.6">AH4</text>
<text x="96.9" y="84.5">AP5</text>
<text x="96.9" y="86.4">AP6</text>
<text x="96.9" y="88.4">AN6</text>
<text x="242.6" y="84.5">AJ5</text>
<text x="242.6" y="86.4">AJ6</text>
<text x="242.6" y="88.4">AF3</text>
<text x="96.9" y="90.3">AN4</text>
<text x="96.9" y="92.2">AM4</text>
<text x="96.9" y="94.2">AK4</text>
<text x="242.6" y="90.3">AE3</text>
<text x="242.6" y="92.2">AE4</text>
<text x="242.6" y="94.2">AD4</text>
<text x="96.9" y="96.1">AK5</text>
<text x="96.9" y="98">AP2</text>
<text x="96.9" y="100">AN2</text>
<text x="96.9" y="101.9">AP3</text>
<text x="242.6" y="96.1">AJ2</text>
<text x="242.6" y="98">AH2</text>
<text x="242.6" y="100">AH3</text>
<text x="242.6" y="101.9">AG3</text>
<text x="247.1" y="97">DDR可以整组换，但是DM信号必须在N0上</text>
<text x="96.9" y="103.8">AN3</text>
<text x="96.9" y="105.7">AN1</text>
<text x="96.9" y="107.7">AM1</text>
<text x="242.6" y="103.8">AF1</text>
<text x="242.6" y="105.7">AF2</text>
<text x="242.6" y="107.7">AJ1</text>
<text x="96.9" y="109.6">AL2</text>
<text x="96.9" y="111.5">AL3</text>
<text x="96.9" y="113.5">AL1</text>
<text x="242.6" y="109.6">AH1</text>
<text x="242.6" y="111.5">AD1</text>
<text x="242.6" y="113.5">AD2</text>
<text x="96.9" y="115.4">AK1</text>
<text x="96.9" y="117.3">AK2</text>
<text x="96.9" y="119.3">AK3</text>
<text x="242.6" y="115.4">AE1</text>
<text x="242.6" y="117.3">AE2</text>
<text x="242.6" y="119.3">AD11</text>
<text x="96.9" y="121.2">AJ11</text>
<text x="104.3" y="124.2">R48</text>
<text x="108.1" y="124.2">1K</text>
<text x="249" y="121.9">R49</text>
<text x="254.8" y="121.9">1K</text>
<text x="181.5" y="127.1">xczu9eg-2ffvb1156</text>
<text x="29.9" y="134.8">xczu9eg-2ffvb1156</text>
<text x="69.5" y="147.4">R52</text>
<text x="75.3" y="147.4">1K</text>
<text x="84" y="149.1">VCC1V2</text>
<text x="52.2" y="155.1">R57</text>
<text x="57.9" y="155.1">100R</text>
<text x="69.5" y="151.2">R55</text>
<text x="75.3" y="151.2">1K</text>
<text x="138.1" y="154.9">FOR BANK 65</text>
<text x="150.2" y="154.9">66</text>
<text x="67.6" y="157">C58</text>
<text x="73.4" y="157">0.1uF</text>
<text x="137.8" y="156.8">VCC1V2</text>
<text x="151.6" y="159.9">C107</text>
<text x="151.6" y="161.8">47uF</text>
<text x="162.2" y="159.9">C140</text>
<text x="162.2" y="161.8">47uF</text>
<text x="172.8" y="159.9">C108</text>
<text x="172.8" y="161.8">10uF</text>
<text x="183.4" y="159.9">C114</text>
<text x="183.4" y="161.8">10uF</text>
<text x="67.6" y="162.8">C61</text>
<text x="69.5" y="165.7">R58</text>
<text x="73.4" y="162.8">0.1uF</text>
<text x="75.3" y="165.7">1K</text>
<text x="69.5" y="169.6">R62</text>
<text x="75.3" y="169.6">1K</text>
<text x="222" y="173.4">Title</text>
<text x="222" y="179.2">Size</text>
<text x="229.7" y="175.3">&lt;Title&gt;</text>
<text x="229.7" y="179.2">Document Number</text>
<text x="285.7" y="179.2">Rev</text>
<text x="222" y="185">Date:</text>
<text x="223.9" y="181.1">B</text>
<text x="229.7" y="181.1">&lt;Doc&gt;</text>
<text x="232.1" y="185">Wednesday, October 15, 2025</text>
<text x="260.6" y="185">Sheet</text>
<text x="270.2" y="185">4</text>
<text x="276" y="185">of</text>
<text x="281.8" y="185">35</text>
<text x="287.7" y="181.1">&lt;RevCode&gt;</text>
</g>
<g font-size="1.7" fill="#00c">
<text x="30.9" y="22.1">VCCO_64</text>
<text x="76.9" y="22.1">IO_T0U_N12_VRP_64</text>
<text x="182.5" y="20.1">VCCO_65</text>
<text x="182.5" y="22.1">VCCO_65</text>
<text x="222.6" y="20.1">IO_T0U_N12_VRP_65</text>
<text x="227.1" y="22.1">IO_T1U_N12_65</text>
<text x="30.9" y="24">VCCO_64</text>
<text x="30.9" y="25.9">VCCO_64</text>
<text x="73.8" y="29.8">IO_L1N_T0L_N1_DBC_64</text>
<text x="81.4" y="24">IO_T1U_N12_64</text>
<text x="81.4" y="25.9">IO_T2U_N12_64</text>
<text x="81.4" y="27.9">IO_T3U_N12_64</text>
<text x="182.5" y="24">VCCO_65</text>
<text x="219.5" y="27.9">IO_L1N_T0L_N1_DBC_65</text>
<text x="219.7" y="29.8">IO_L1P_T0L_N0_DBC_65</text>
<text x="227.1" y="24">IO_T2U_N12_65</text>
<text x="227.1" y="25.9">IO_T3U_N12_65</text>
<text x="74" y="31.7">IO_L1P_T0L_N0_DBC_64</text>
<text x="78.5" y="33.7">IO_L2N_T0L_N3_64</text>
<text x="78.6" y="35.6">IO_L2P_T0L_N2_64</text>
<text x="217.6" y="35.6">IO_L3N_T0L_N5_AD15N_65</text>
<text x="224.2" y="31.7">IO_L2N_T0L_N3_65</text>
<text x="224.3" y="33.7">IO_L2P_T0L_N2_65</text>
<text x="67.9" y="41.4">IO_L4N_T0U_N7_DBC_AD7N_64</text>
<text x="71.9" y="37.5">IO_L3N_T0L_N5_AD15N_64</text>
<text x="72.1" y="39.4">IO_L3P_T0L_N4_AD15P_64</text>
<text x="203.6" y="41.4">IO_L4P_T0U_N6_DBC_AD7P_SMBALERT_65</text>
<text x="213.6" y="39.4">IO_L4N_T0U_N7_DBC_AD7N_65</text>
<text x="217.8" y="37.5">IO_L3P_T0L_N4_AD15P_65</text>
<text x="68.2" y="43.3">IO_L4P_T0U_N6_DBC_AD7P_64</text>
<text x="71.6" y="45.2">IO_L5N_T0U_N9_AD14N_64</text>
<text x="71.8" y="47.2">IO_L5P_T0U_N8_AD14P_64</text>
<text x="217.3" y="43.3">IO_L5N_T0U_N9_AD14N_65</text>
<text x="217.3" y="47.2">IO_L6N_T0U_N11_AD6N_65</text>
<text x="217.5" y="45.2">IO_L5P_T0U_N8_AD14P_65</text>
<text x="67.1" y="53">IO_L7N_T1L_N1_QBC_AD13N_64</text>
<text x="71.6" y="49.1">IO_L6N_T0U_N11_AD6N_64</text>
<text x="71.8" y="51">IO_L6P_T0U_N10_AD6P_64</text>
<text x="212.8" y="51">IO_L7N_T1L_N1_QBC_AD13N_65</text>
<text x="213.1" y="53">IO_L7P_T1L_N0_QBC_AD13P_65</text>
<text x="217.5" y="49.1">IO_L6P_T0U_N10_AD6P_65</text>
<text x="67.4" y="54.9">IO_L7P_T1L_N0_QBC_AD13P_64</text>
<text x="72.9" y="56.8">IO_L8N_T1L_N3_AD5N_64</text>
<text x="73.1" y="58.7">IO_L8P_T1L_N2_AD5P_64</text>
<text x="217.6" y="58.7">IO_L9N_T1L_N5_AD12N_65</text>
<text x="218.6" y="54.9">IO_L8N_T1L_N3_AD5N_65</text>
<text x="218.8" y="56.8">IO_L8P_T1L_N2_AD5P_65</text>
<text x="66.8" y="64.5">IO_L10N_T1U_N7_QBC_AD4N_64</text>
<text x="71.9" y="60.7">IO_L9N_T1L_N5_AD12N_64</text>
<text x="72.1" y="62.6">IO_L9P_T1L_N4_AD12P_64</text>
<text x="212.6" y="62.6">IO_L10N_T1U_N7_QBC_AD4N_65</text>
<text x="212.8" y="64.5">IO_L10P_T1U_N6_QBC_AD4P_65</text>
<text x="217.8" y="60.7">IO_L9P_T1L_N4_AD12P_65</text>
<text x="67.1" y="66.5">IO_L10P_T1U_N6_QBC_AD4P_64</text>
<text x="73.6" y="68.4">IO_L11N_T1U_N9_GC_64</text>
<text x="73.7" y="70.3">IO_L11P_T1U_N8_GC_64</text>
<text x="218.3" y="70.3">IO_L12N_T1U_N11_GC_65</text>
<text x="219.3" y="66.5">IO_L11N_T1U_N9_GC_65</text>
<text x="219.5" y="68.4">IO_L11P_T1U_N8_GC_65</text>
<text x="69.2" y="76.1">IO_L13N_T2L_N1_GC_QBC_64</text>
<text x="72.6" y="72.3">IO_L12N_T1U_N11_GC_64</text>
<text x="72.8" y="74.2">IO_L12P_T1U_N10_GC_64</text>
<text x="214.9" y="74.2">IO_L13N_T2L_N1_GC_QBC_65</text>
<text x="215" y="76.1">IO_L13P_T2L_N0_GC_QBC_65</text>
<text x="218.5" y="72.3">IO_L12P_T1U_N10_GC_65</text>
<text x="69.3" y="78">IO_L13P_T2L_N0_GC_QBC_64</text>
<text x="70.9" y="83.8">IO_L15N_T2L_N5_AD11N_64</text>
<text x="73.9" y="80">IO_L14N_T2L_N3_GC_64</text>
<text x="74" y="81.9">IO_L14P_T2L_N2_GC_64</text>
<text x="216.6" y="81.9">IO_L15N_T2L_N5_AD11N_65</text>
<text x="216.9" y="83.8">IO_L15P_T2L_N4_AD11P_65</text>
<text x="219.6" y="78">IO_L14N_T2L_N3_GC_65</text>
<text x="219.7" y="80">IO_L14P_T2L_N2_GC_65</text>
<text x="66.8" y="87.7">IO_L16N_T2U_N7_QBC_AD3N_64</text>
<text x="67.1" y="89.6">IO_L16P_T2U_N6_QBC_AD3P_64</text>
<text x="71.2" y="85.8">IO_L15P_T2L_N4_AD11P_64</text>
<text x="212.6" y="85.8">IO_L16N_T2U_N7_QBC_AD3N_65</text>
<text x="212.8" y="87.7">IO_L16P_T2U_N6_QBC_AD3P_65</text>
<text x="216.3" y="89.6">IO_L17N_T2U_N9_AD10N_65</text>
<text x="70.6" y="91.6">IO_L17N_T2U_N9_AD10N_64</text>
<text x="70.6" y="95.4">IO_L18N_T2U_N11_AD2N_64</text>
<text x="70.9" y="93.5">IO_L17P_T2U_N8_AD10P_64</text>
<text x="216.3" y="93.5">IO_L18N_T2U_N11_AD2N_65</text>
<text x="216.6" y="91.6">IO_L17P_T2U_N8_AD10P_65</text>
<text x="216.6" y="95.4">IO_L18P_T2U_N10_AD2P_65</text>
<text x="67.2" y="99.3">IO_L19N_T3L_N1_DBC_AD9N_64</text>
<text x="67.5" y="101.2">IO_L19P_T3L_N0_DBC_AD9P_64</text>
<text x="70.9" y="97.3">IO_L18P_T2U_N10_AD2P_64</text>
<text x="212.9" y="97.3">IO_L19N_T3L_N1_DBC_AD9N_65</text>
<text x="213.2" y="99.3">IO_L19P_T3L_N0_DBC_AD9P_65</text>
<text x="217.6" y="101.2">IO_L20N_T3L_N3_AD1N_65</text>
<text x="71.9" y="103.1">IO_L20N_T3L_N3_AD1N_64</text>
<text x="71.9" y="107">IO_L21N_T3L_N5_AD8N_64</text>
<text x="72.1" y="105.1">IO_L20P_T3L_N2_AD1P_64</text>
<text x="217.6" y="105.1">IO_L21N_T3L_N5_AD8N_65</text>
<text x="217.8" y="103.1">IO_L20P_T3L_N2_AD1P_65</text>
<text x="217.8" y="107">IO_L21P_T3L_N4_AD8P_65</text>
<text x="66.9" y="110.9">IO_L22N_T3U_N7_DBC_AD0N_64</text>
<text x="67.2" y="112.8">IO_L22P_T3U_N6_DBC_AD0P_64</text>
<text x="72.1" y="108.9">IO_L21P_T3L_N4_AD8P_64</text>
<text x="212.6" y="108.9">IO_L22N_T3U_N7_DBC_AD0N_65</text>
<text x="212.9" y="110.9">IO_L22P_T3U_N6_DBC_AD0P_65</text>
<text x="222.9" y="112.8">IO_L23N_T3U_N9_65</text>
<text x="76.2" y="118.6">IO_L24N_T3U_N11_64</text>
<text x="77.2" y="114.7">IO_L23N_T3U_N9_64</text>
<text x="77.3" y="116.6">IO_L23P_T3U_N8_64</text>
<text x="204.9" y="118.6">IO_L24P_T3U_N10_PERSTN1_I2C_SDA_65</text>
<text x="212.9" y="116.6">IO_L24N_T3U_N11_PERSTN0_65</text>
<text x="213.9" y="114.7">IO_L23P_T3U_N8_I2C_SCLK_65</text>
<text x="76.4" y="120.5">IO_L24P_T3U_N10_64</text>
<text x="87.1" y="122.4">VREF_64</text>
<text x="232.8" y="120.5">VREF_65</text>
</g>
<g font-size="1.7" fill="#00f">
<text x="252.3" y="29.6">PL_DDR4_DM1_B</text>
<text x="252.3" y="39.3">PL_DDR4_DQS1_C</text>
<text x="252.3" y="52.8">PL_DDR4_DM0_B</text>
<text x="252.3" y="64.3">PL_DDR4_DQS0_T</text>
<text x="252.3" y="62.4">PL_DDR4_DQS0_C</text>
<text x="110.1" y="74">PL_DDR4_CK0_T</text>
<text x="110.1" y="72.1">PL_DDR4_CK0_C</text>
<text x="110.1" y="77.9">PL_DDR4_CLK_P</text>
<text x="110.1" y="75.9">PL_DDR4_CLK_N</text>
<text x="252.3" y="75.9">PL_DDR4_DM3_B</text>
<text x="252.3" y="87.5">PL_DDR4_DQS3_T</text>
<text x="252.3" y="85.6">PL_DDR4_DQS3_C</text>
<text x="252.3" y="99.1">PL_DDR4_DM2_B</text>
<text x="252.3" y="110.7">PL_DDR4_DQS2_T</text>
<text x="252.3" y="108.8">PL_DDR4_DQS2_C</text>
</g>
<g font-size="1.7" fill="#f00">
<text x="110.1" y="33.5">PL_DDR4_A8</text>
<text x="110.1" y="35.4">PL_DDR4_PARITY</text>
<text x="252.3" y="33.5">PL_DDR4_DQ9</text>
<text x="252.3" y="31.5">PL_DDR4_DQ11</text>
<text x="252.3" y="35.4">PL_DDR4_DQ13</text>
<text x="110.1" y="41.2">PL_DDR4_BA1</text>
<text x="110.1" y="37.3">PL_DDR4_A13</text>
<text x="110.1" y="39.3">PL_DDR4_A9</text>
<text x="252.3" y="37.3">PL_DDR4_DQ15</text>
<text x="110.1" y="45">PL_DDR4_RAS_B</text>
<text x="110.1" y="47">PL_DDR4_A12</text>
<text x="110.1" y="43.1">PL_DDR4_A5</text>
<text x="252.3" y="47">PL_DDR4_DQ12</text>
<text x="252.3" y="43.1">PL_DDR4_DQ8</text>
<text x="252.3" y="45">PL_DDR4_DQ14</text>
<text x="110.1" y="52.8">PL_DDR4_CS_B</text>
<text x="110.1" y="50.8">PL_DDR4_A11</text>
<text x="110.1" y="48.9">PL_PHY_MDIO</text>
<text x="252.3" y="48.9">PL_DDR4_DQ10</text>
<text x="110.1" y="54.7">PL_DDR4_CAS_B</text>
<text x="110.1" y="56.6">PL_DDR4_ALERT_B</text>
<text x="110.1" y="58.6">PL_DDR4_A7</text>
<text x="252.3" y="58.6">PL_DDR4_DQ4</text>
<text x="252.3" y="54.7">PL_DDR4_DQ1</text>
<text x="252.3" y="56.6">PL_DDR4_DQ3</text>
<text x="110.1" y="64.3">PL_DDR4_A3</text>
<text x="110.1" y="60.5">PL_PHY_MDC</text>
<text x="110.1" y="62.4">PL_DDR4_A2</text>
<text x="252.3" y="60.5">PL_DDR4_DQ0</text>
<text x="110.1" y="68.2">PL_DDR4_A0</text>
<text x="110.1" y="66.3">PL_DDR4_A1</text>
<text x="252.3" y="68.2">PL_DDR4_DQ2</text>
<text x="252.3" y="66.3">PL_DDR4_DQ6</text>
<text x="252.3" y="70.1">PL_DDR4_DQ7</text>
<text x="252.3" y="77.9">PL_DDR4_DQ31</text>
<text x="252.3" y="72.1">PL_DDR4_DQ5</text>
<text x="110.1" y="79.8">PL_DDR4_A4</text>
<text x="110.1" y="83.6">PL_DDR4_WE_B</text>
<text x="252.3" y="81.7">PL_DDR4_DQ30</text>
<text x="252.3" y="83.6">PL_DDR4_DQ27</text>
<text x="252.3" y="79.8">PL_DDR4_DQ25</text>
<text x="110.1" y="85.6">PL_DDR4_ODT</text>
<text x="110.1" y="89.4">PL_DDR4_ACT_B</text>
<text x="110.1" y="87.5">PL_DDR4_A10</text>
<text x="252.3" y="89.4">PL_DDR4_DQ24</text>
<text x="110.1" y="95.2">PL_DDR4_RESET_B</text>
<text x="110.1" y="93.3">PL_DDR4_BA0</text>
<text x="110.1" y="91.4">PL_DDR4_CKE</text>
<text x="252.3" y="91.4">PL_DDR4_DQ28</text>
<text x="252.3" y="93.3">PL_DDR4_DQ26</text>
<text x="252.3" y="95.2">PL_DDR4_DQ29</text>
<text x="110.1" y="101">PL_PHY_RXCTL_C</text>
<text x="110.1" y="97.2">PL_DDR4_A6</text>
<text x="110.1" y="99.1">PL_DDR4_BG0</text>
<text x="252.3" y="101">PL_DDR4_DQ21</text>
<text x="110.1" y="103">PL_PHY_RXD0_C</text>
<text x="110.1" y="104.9">PL_PHY_RXD1_C</text>
<text x="110.1" y="106.8">PL_PHY_RXD2_C</text>
<text x="252.3" y="104.9">PL_DDR4_DQ17</text>
<text x="252.3" y="106.8">PL_DDR4_DQ19</text>
<text x="252.3" y="103">PL_DDR4_DQ23</text>
<text x="110.1" y="108.8">PL_PHY_RXD3_C</text>
<text x="110.1" y="110.7">PL_PHY_TXCTL_C</text>
<text x="110.1" y="112.6">PL_PHY_TXD0_C</text>
<text x="252.3" y="112.6">PL_DDR4_DQ20</text>
<text x="110.1" y="114.6">PL_PHY_TXD1_C</text>
<text x="110.1" y="116.5">PL_PHY_TXD2_C</text>
<text x="110.1" y="118.4">PL_PHY_TXD3_C</text>
<text x="252.3" y="114.6">PL_DDR4_DQ16</text>
<text x="252.3" y="116.5">PL_DDR4_DQ18</text>
<text x="252.3" y="118.4">PL_DDR4_DQ22</text>
<text x="32.4" y="159">PL_DDR4_CLK_P</text>
<text x="32.4" y="160.9">PL_DDR4_CLK_N</text>
<text x="79.2" y="158.7">PL_DDR4_CLKP</text>
<text x="79.2" y="160.7">PL_DDR4_CLKN</text>
</g>
<text font-size="1.7" fill="#0000a0" x="252.3" y="41.2">PL_DDR4_DQS1_T</text>
<g font-size="1.7" fill="#8000ff">
<text x="110.1" y="70.1">PL_PHY_RXCK_C</text>
<text x="110.1" y="81.7">PL_PHY_TXCK_C</text>
</g>
<g font-size="1.4">
<text x="30.9" y="1.4">5</text>
<text x="88.8" y="1.4">4</text>
<text x="146.7" y="1.4">3</text>
<text x="204.6" y="1.4">2</text>
<text x="262.6" y="1.4">1</text>
<text x=".5" y="26.1">D</text>
<text x="292" y="26.1">D</text>
<text x=".5" y="71.9">C</text>
<text x="292" y="71.9">C</text>
<text x=".5" y="117.8">B</text>
<text x="292" y="117.8">B</text>
<text x=".5" y="163.6">A</text>
<text x="292" y="163.6">A</text>
<text x="30.9" y="186.8">5</text>
<text x="88.8" y="186.8">4</text>
<text x="146.7" y="186.8">3</text>
<text x="204.6" y="186.8">2</text>
<text x="262.6" y="186.8">1</text>
</g>
</svg>
